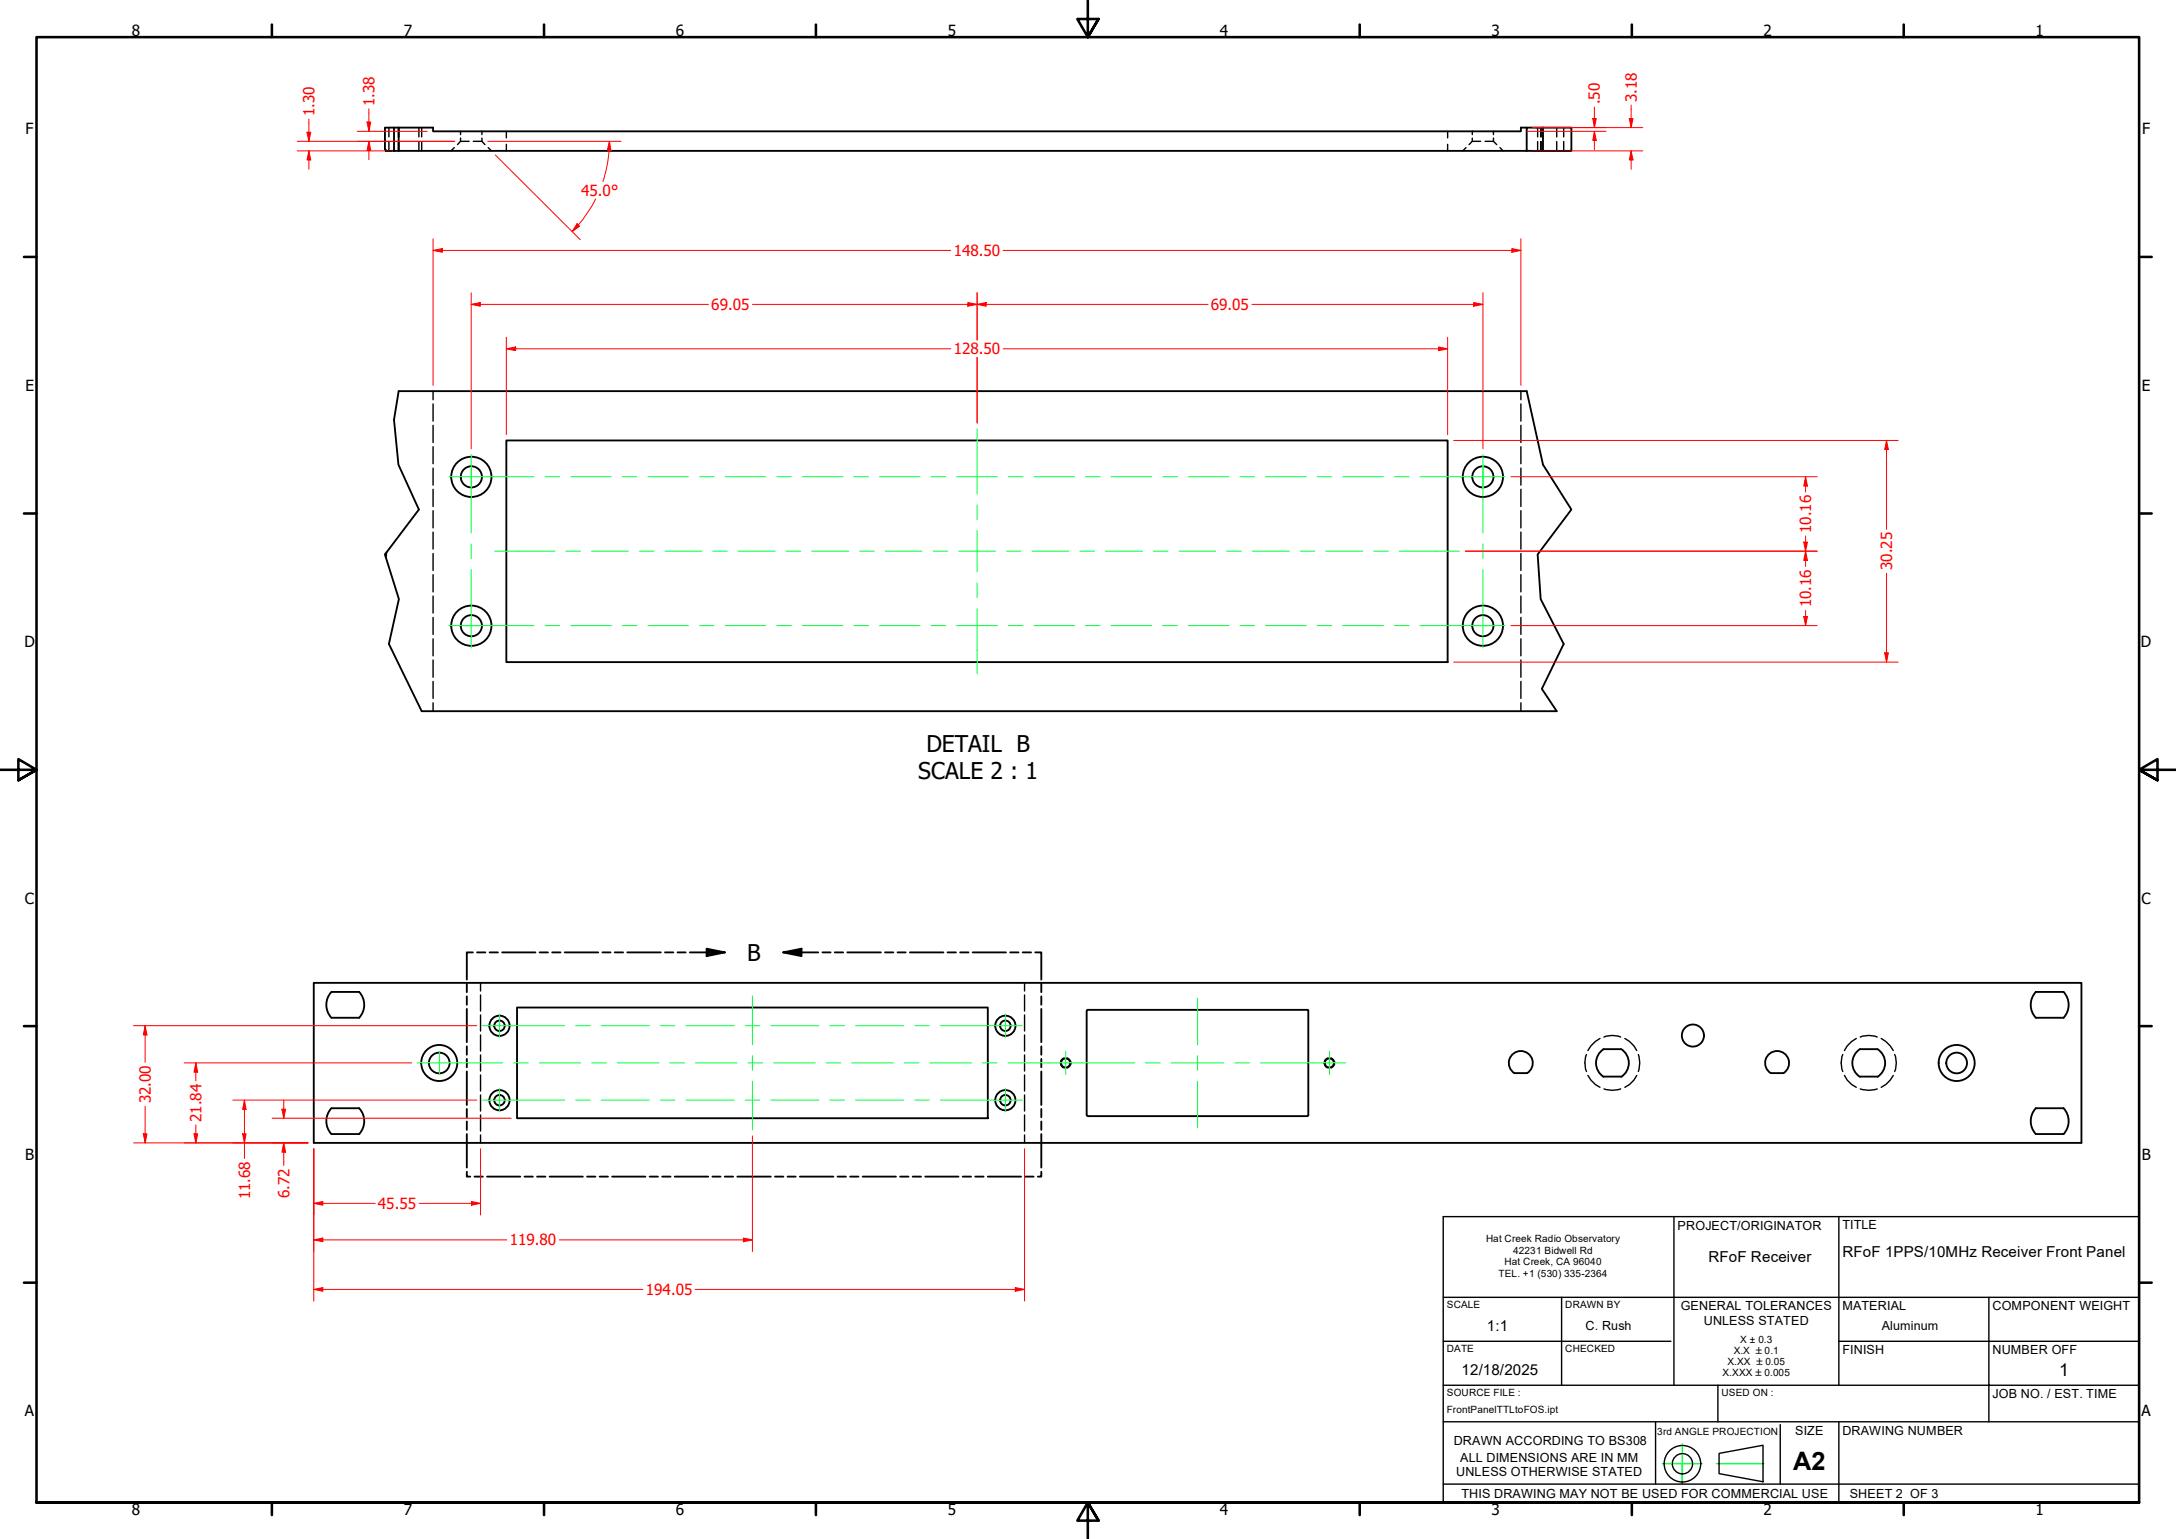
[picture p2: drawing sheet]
<svg xmlns="http://www.w3.org/2000/svg" width="594mm" height="420mm" viewBox="0 0 594 420" stroke-linecap="round" stroke-linejoin="round" font-family="sans-serif">
<!-- layer: Hidden (ANSI) -->
<g fill="none" stroke="#000" stroke-width=".38">
<path d="M106.2 34.8v2.6M106.2 38.7v2.5M108.8 34.8v2.6M108.8 38.7v2.5M108.9 34.8v2.6M108.9 38.7v2.5M114.4 34.8v2.6M114.4 38.7v2.5M115.1 34.8v2.6M115.1 38.7v2.5M125.7 38.6h2.4M125.7 38.6l-.8 .9"/>
<path d="M125.7 35.9v.8M125.7 37.7v.9M129.2 38.6h2.4M131.6 38.6l.8 .9M131.6 35.9v.8M131.6 37.7v.9M138.2 35.9v1.7M138.2 39.4v1.8M395.2 35.9v1.7M395.2 39.4v1.8M402 38.6h2.2M402 38.6l-.9 .9"/>
<path d="M402 35.9v.8M402 37.7v.9M405.4 38.6h2.3M407.7 38.6l.9 .9M407.7 35.9v.8M407.7 37.7v.9M419.8 34.8v2.6M419.8 38.7v2.5M420.6 34.8v2.6M420.6 38.7v2.5M420.9 34.8v2.6M420.9 38.7v2.5"/>
<path d="M425 34.8v2.6M425 38.7v2.5M426.9 34.8v2.6M426.9 38.7v2.5M124 40.3l-.9 .9M133.3 40.3l.9 .9M400.2 40.3l-.8 .9M409.5 40.3l.8 .9M118.2 106.8v2.3M118.2 110.3v4.7M118.2 116.1v4.7M415.2 106.8v2.3"/>
<path d="M415.2 110.3v4.7M415.2 116.1v4.7M118.2 122v4.6M118.2 127.8v4.6M118.2 133.6v4.7M118.2 139.4v4.7M415.2 122v4.6M415.2 127.8v4.6M415.2 133.6v4.7M415.2 139.4v4.7M118.2 145.3v4.6M118.2 151.1v4.6"/>
<path d="M118.2 156.9v4.7M415.2 145.3v4.6M415.2 151.1v4.6M415.2 156.9v4.7M118.2 162.7v4.7M118.2 168.6v4.6M118.2 174.4v4.6M415.2 162.7v4.7M415.2 168.6v4.6M415.2 174.4v4.6M118.2 180.2v4.7M118.2 186v4.7"/>
<path d="M118.2 191.9v2.3M415.2 180.2v4.7M415.2 186v4.7M415.2 191.9v2.3M131.2 268.3v2.3M131.2 271.6v4.4M131.2 277.1v4.4M279.7 268.3v2.3M279.7 271.6v4.4M279.7 277.1v4.4M131.2 282.6v4.3M131.2 288v4.4"/>
<path d="M131.2 293.5v4.4M131.2 298.9v4.4M279.7 282.6v4.3M279.7 288v4.4M279.7 293.5v4.4M279.7 298.9v4.4M433.1 287.9a6.3 6.3 0 0 0 0 4.6M433.5 293.6l.8 1.3 1.2 1.2 1.3 .7M436.8 283.5l-1.3 .8-1.2 1.2-.8 1.3M437.9 283.1a6.1 6.1 0 0 1 4.6 0M437.9 297.3a7 7 0 0 0 4.6 0M443.6 283.5l1.3 .8 1.2 1.2 .7 1.3"/>
<path d="M446.8 293.6l-.7 1.3-1.2 1.2-1.3 .7M447.3 287.9a7.2 7.2 0 0 1 0 4.6M503.1 287.9a6.3 6.3 0 0 0 0 4.6M503.6 293.6l.7 1.3 1.2 1.2 1.3 .7M506.8 283.5l-1.3 .8-1.2 1.2-.7 1.3M507.9 283.1a6.3 6.3 0 0 1 4.6 0M507.9 297.3a7.2 7.2 0 0 0 4.6 0M513.6 283.5l1.3 .8 1.2 1.2 .8 1.3M516.9 293.6l-.8 1.3-1.2 1.2-1.3 .7M517.3 287.9a6.3 6.3 0 0 1 0 4.6M131.2 304.4v4.4M131.2 309.9v2.1"/>
<path d="M279.7 304.4v4.4M279.7 309.9v2.1"/>
</g>
<!-- layer: Hidden Narrow (ANSI) -->
<path d="M290.5 288.8a1.44 1.44 0 0 0-1.1 1.4 1.44 1.44 0 0 0 1.1 1.4M291.4 288.8a1.49 1.49 0 0 1 1.1 1.4 1.49 1.49 0 0 1-1.1 1.4M362.5 288.8a1.44 1.44 0 0 0-1.1 1.4 1.44 1.44 0 0 0 1.1 1.4M363.4 288.8a1.49 1.49 0 0 1 1.1 1.4 1.49 1.49 0 0 1-1.1 1.4" fill="none" stroke="#000" stroke-width=".27"/>
<!-- layer: Visible (ANSI) -->
<g fill="none" stroke="#000" stroke-width=".51">
<path d="M108.8 34.8h9.4v1.1h297v-1.1h1.6M105.3 41.2h.2M108.8 41.2h308M108.8 106.8h308M138.2 120.2h257v60.6h-257zM105.5 150.8l-.2 1.4M115.1 194.2h309.9M85.7 268.3h482.6v43.7h-482.6zM90.5 270.8a5.2 5.2 0 0 0 0 7.1M90.6 270.8h7.4M98 270.8a5.2 5.2 0 0 1 0 7.1h-7.4M141.2 275.1h128.5v30.2h-128.5z"/>
<path d="M296.7 275.9v28.6M296.9 275.7l60.2 .1 .1 28.7M297 275.7l-.3 .2M555.8 270.8h7.6M555.8 270.8a5.2 5.2 0 0 0 0 7.1M563.4 270.8a5.2 5.2 0 0 1 0 7.1h-7.6M413 287.8a3.3 3.3 0 0 1 4.8 .4 3.3 3.3 0 0 1-.9 4.8h-3.4a3.3 3.3 0 0 1-.5-5.2zM437.8 293.9h4.8M437.8 294a4.5 4.5 0 0 1 0-7.6h4.8a4.5 4.5 0 0 1 0 7.6M483.5 293h3.4a3.3 3.3 0 0 0 .7-4.9 3.3 3.3 0 0 0-4.9 0 3.3 3.3 0 0 0 .7 4.9M507.8 294a4.5 4.5 0 0 1 0-7.6h4.8a4.5 4.5 0 0 1 0 7.6M507.8 293.9h4.8"/>
<path d="M90.5 302.5a5.2 5.2 0 0 0 0 7.1M90.6 302.6l7.4-.1a5.2 5.2 0 0 1 0 7.1h-7.4M296.7 304.4l.3 .3M357.2 304.4l-.2 .3h-60.1M555.8 302.6l7.6-.1a5.2 5.2 0 0 1 0 7.1h-7.6M555.8 302.5a5.2 5.2 0 0 0 0 7.1"/>
<circle cx="128.7" cy="130.2" r="2.89"/>
<circle cx="128.7" cy="130.2" r="5.5"/>
<circle cx="404.8" cy="130.2" r="2.89"/>
<circle cx="404.8" cy="130.2" r="5.5"/>
<circle cx="128.7" cy="170.8" r="2.89"/>
<circle cx="128.7" cy="170.8" r="5.5"/>
<circle cx="404.8" cy="170.8" r="2.89"/>
<circle cx="404.8" cy="170.8" r="5.5"/>
<circle cx="119.9" cy="290.2" r="2.83"/>
<circle cx="119.9" cy="290.2" r="4.9"/>
<circle cx="136.4" cy="280" r="1.43"/>
<circle cx="136.4" cy="280" r="2.76"/>
<circle cx="274.5" cy="280" r="1.43"/>
<circle cx="274.5" cy="280" r="2.76"/>
<circle cx="290.9" cy="290.2" r="1.24"/>
<circle cx="362.9" cy="290.2" r="1.24"/>
<circle cx="462.2" cy="282.7" r="3"/>
<circle cx="534.2" cy="290.2" r="2.83"/>
<circle cx="534.2" cy="290.2" r="4.9"/>
<circle cx="136.4" cy="300.4" r="1.43"/>
<circle cx="136.4" cy="300.4" r="2.76"/>
<circle cx="274.5" cy="300.4" r="1.43"/>
<circle cx="274.5" cy="300.4" r="2.76"/>
</g>
<!-- layer: Break Line (ANSI) -->
<path d="M105.1 34.8h2.5v6.4h-2.1l-.4-.5zM107.6 34.8h1.2v6.4h-1.2M421.3 34.8h7.7v6.4h-7.7zM421.3 34.8h-4.5v6.4h4.5M105.1 40.7l.2 .5M108.8 106.8l-1.2 7.8 1.2 12.3 5.6 12.2-9.3 12.3 3.8 12.2-2.7 12.2 8.9 18.4M416.8 106.8l4.5 20.1 7.7 12.2-9.2 12.3 .8 12.2 6.3 12.2-6 12.3 4.1 6.1" fill="none" stroke="#000" stroke-width=".51"/>
<!-- layer: Detail Boundary (ANSI) -->
<g fill="none" stroke="#000" stroke-width=".51">
<path d="M192.9 259l5 1-5 1zM127.4 268.6v2.3M127.4 272v2.3M127.4 275.4v9.1M129.1 260h-1.7v7.4M130.2 260h2.3M133.7 260h2.3M137.1 260h9.1M147.3 260h2.3M150.7 260h2.3M154.2 260h9.1M164.5 260h2.2"/>
<path d="M167.8 260h2.3M171.3 260h9.1M181.5 260h2.3M185 260h2.2M188.3 260h9.6M213.8 260l5-1v2zM213.8 260h9.6M224.5 260h2.3M227.9 260h2.3M231.3 260h9.2M241.6 260h2.3M245 260h2.3"/>
<path d="M248.4 260h9.2M258.7 260h2.3M262.1 260h2.3M265.6 260h9M275.8 260h2.3M279.2 260h2.3M282.6 260h1.7v7.4M284.3 268.6v2.3M284.3 272v2.3M284.3 275.4v9.1M127.4 285.7v2.3M127.4 289.1v2.3"/>
<path d="M127.4 292.5v9.2M284.3 285.7v2.3M284.3 289.1v2.3M284.3 292.5v9.2M127.4 319.9v1.3h1M127.4 302.7v2.3M127.4 306.2v2.3M127.4 309.6v9.1M284.3 319.9v1.3h-1M284.3 302.7v2.3M284.3 306.2v2.3M284.3 309.6v9.1"/>
<path d="M129.5 321.2h2.3M133 321.2h9M143.2 321.2h2.3M146.6 321.2h2.3M150.1 321.2h9M160.3 321.2h2.3M163.7 321.2h2.3M167.1 321.2h9.1M177.4 321.2h2.2M180.8 321.2h2.3M184.2 321.2h9.2M194.5 321.2h2.2"/>
<path d="M197.9 321.2h2.3M201.3 321.2h9.1M211.6 321.2h2.3M215 321.2h2.2M218.4 321.2h9.1M228.7 321.2h2.2M232.1 321.2h2.3M235.5 321.2h9.1M245.7 321.2h2.3M249.2 321.2h2.3M252.6 321.2h9.1M262.8 321.2h2.3"/>
<path d="M266.3 321.2h2.2M269.7 321.2h9.1M279.9 321.2h2.3"/>
</g>
<path d="M213.8 260l5-1v2zM192.9 259l5 1-5 1z" fill="#000"/>
<!-- layer: Border (ANSI) -->
<g fill="none" stroke="#000" stroke-width=".7">
<path d="M74.2 6.7v3.4M148.5 6.7v3.4M222.8 6.7v3.4M297 .2v9.9l-2.9-4.9h5.8l-2.9 4.9 2.9-4.9M371.2 6.7v3.4M445.5 6.7v3.4M519.7 6.7v3.4M6.5 70.1h3.5M584 70.1h3.4M6.5 140.2h3.5M584 140.2h3.4M0 210.2h10l-5-3v5.8l5-2.8-5 2.8"/>
<path d="M594 210.2h-10l5-3v5.8l-5-2.8 5 2.8M6.5 280.1h3.5M584 280.1h3.4M6.5 350.2h3.5M584 350.2h3.4M10 410.2v-400.1h574v400.1h-574h574M74.2 410.2v3.4M148.5 410.2v3.4M222.8 410.2v3.4M299.9 415.1l-2.9-4.9 2.9 4.9h-5.8l2.9-4.9v10M371.2 410.2v3.4M445.5 410.2v3.4"/>
<path d="M519.7 410.2v3.4"/>
</g>
<!-- layer: Sketch Geometry(Design Office) -->
<g fill="none" stroke="#000" stroke-width=".38">
<path d="M394 332.1h190v78.1h-190zM457 332.1v46.1M502 332.1v46.1M394 354.2h190M426.3 354.2v24M543 354.2v24h41M394 366.2h62.2M394 378.2h108M469 378.2v10M502 366.2h82M502 378.2h41v10M394 388.2h190"/>
<path d="M452 388.2v17M459.3 399.6v5.3M469.3 396.8l12-2.2v9.9l-12-2.2zM486 388.9v16.3M502 388.2v22M394 405.2h190"/>
<circle cx="459.3" cy="399.6" r="5"/>
<circle cx="459.3" cy="399.6" r="2.76"/>
</g>
<path d="M453.8 399.6h10.9M459.3 394.2v10.7M468.7 399.6h12.8" fill="none" stroke="#0f0" stroke-width=".38"/>
<!-- layer: Dimension (ANSI) -->
<path d="M118.2 68.4h2.6" fill="none" stroke="#f00" stroke-width=".27"/>
<path d="M118.2 68.4l2.6-.5v1z" fill="#f00"/>
<path d="M118.2 68.4l2.6-.5v1zM412.7 68.4h2.5" fill="none" stroke="#f00" stroke-width=".27"/>
<path d="M412.7 67.9l2.5 .5-2.5 .5z" fill="#f00"/>
<path d="M118.2 65.2v40M120.8 68.4h138.8M273.9 68.4h138.8M412.7 67.9l2.5 .5-2.5 .5zM415.2 65.2v40M138.2 95.2h2.6" fill="none" stroke="#f00" stroke-width=".27"/>
<!-- layer: Center Mark (ANSI) -->
<path d="M128.7 127v6.3M404.9 127v6.3M125.5 170.8h6.3M401.7 170.8h6.4" fill="none" stroke="#00ff40" stroke-width=".27"/>
<!-- layer: Centerline (ANSI) -->
<g fill="none" stroke="#00ff40" stroke-width=".27">
<path d="M266.8 117.1v17.8M122.6 130.2h23.2M128.7 124.1v21.4M148.8 130.2h4M155.8 130.2h11.1M169.9 130.2h4M176.9 130.2h11.1M191 130.2h3.9M198 130.2h11M212.1 130.2h3.9M219.1 130.2h11M233.1 130.2h4"/>
<path d="M240.1 130.2h11.1M254.2 130.2h4M261.2 130.2h11.1M266.8 137.8v4M275.3 130.2h4M282.3 130.2h11.1M296.4 130.2h4M303.3 130.2h11.2M317.4 130.2h4M324.4 130.2h11.1M338.5 130.2h4M345.5 130.2h11.1"/>
<path d="M359.6 130.2h4M366.6 130.2h11.1M380.7 130.2h4M387.7 130.2h23.2M404.9 124.1v21.4M128.7 148.5v4M128.7 155.5v21.4M135.1 150.5h16.4M154.5 150.5h4M161.5 150.5h10M174.6 150.5h3.9M181.5 150.5h10.1"/>
<path d="M194.6 150.5h4M201.5 150.5h10.1M214.6 150.5h4M221.6 150.5h10.1M234.7 150.5h4M241.7 150.5h10M254.8 150.5h3.9M261.7 150.5h10.1M266.8 144.8v11.4M266.8 159.2v4M274.8 150.5h4M281.7 150.5h10.1"/>
<path d="M294.8 150.5h4M301.8 150.5h10.1M314.9 150.5h4M321.9 150.5h10M334.9 150.5h4M341.9 150.5h10.1M355 150.5h4M361.9 150.5h10.1M375 150.5h4M382 150.5h16.4M404.9 148.5v4M404.9 155.5v21.4"/>
<path d="M122.6 170.8h23.2M148.8 170.8h4M155.8 170.8h11.1M169.9 170.8h4M176.9 170.8h11.1M191 170.8h3.9M198 170.8h11M212.1 170.8h3.9M219.1 170.8h11M233.1 170.8h4M240.1 170.8h11.1M254.2 170.8h4"/>
<path d="M261.2 170.8h11.1M266.8 166.2v17.7M275.3 170.8h4M282.3 170.8h11.1M296.4 170.8h4M303.3 170.8h11.2M317.4 170.8h4M324.4 170.8h11.1M338.5 170.8h4M345.5 170.8h11.1M359.6 170.8h4M366.6 170.8h11.1"/>
<path d="M380.7 170.8h4M387.7 170.8h23.2"/>
</g>
<!-- layer: Dimension (ANSI) -->
<path d="M138.2 95.2l2.6-.5v1z" fill="#f00"/>
<path d="M138.2 95.2l2.6-.5v1zM392.7 95.2h2.5" fill="none" stroke="#f00" stroke-width=".27"/>
<path d="M392.7 94.7l2.5 .5-2.5 .5z" fill="#f00"/>
<path d="M138.2 92.1v26.6M140.8 95.2h118.8M264.2 83.1h2.6M273.9 95.2h118.8M392.7 94.7l2.5 .5-2.5 .5zM395.2 92.1v26.6" fill="none" stroke="#f00" stroke-width=".27"/>
<path d="M264.2 82.6l2.6 .5-2.6 .5z" fill="#f00"/>
<path d="M128.7 83.1h2.4M264.2 82.6l2.6 .5-2.6 .5z" fill="none" stroke="#f00" stroke-width=".27"/>
<path d="M128.7 83.1l2.4-.5v1z" fill="#f00"/>
<path d="M128.7 79.9v42.6M266.8 79.9v12.9M128.7 83.1l2.4-.5v1zM131.1 83.1h62.3M205.4 83.1h58.8M266.8 83.1h2.4M266.8 97.6v17.9" fill="none" stroke="#f00" stroke-width=".27"/>
<path d="M266.8 83.1l2.4-.5v1z" fill="#f00"/>
<path d="M266.8 83.1l2.4-.5v1zM402.3 83.1h2.6" fill="none" stroke="#f00" stroke-width=".27"/>
<path d="M402.3 82.6l2.6 .5-2.6 .5z" fill="#f00"/>
<path d="M266.8 79.9v12.9M404.9 79.9v42.6M266.8 97.6v17.9M269.2 83.1h60.6M341.8 83.1h60.5M402.3 82.6l2.6 .5-2.6 .5zM515 120.2v2.5" fill="none" stroke="#f00" stroke-width=".27"/>
<path d="M515 120.2l.6 2.5h-1.1z" fill="#f00"/>
<path d="M515 120.2l.6 2.5h-1.1zM515 178.2v2.6" fill="none" stroke="#f00" stroke-width=".27"/>
<path d="M514.5 178.2h1.1l-.6 2.6z" fill="#f00"/>
<path d="M396.9 120.2h121.3M515 122.7v21.8M515 156.5v21.7M493 168.3v2.5M514.5 178.2h1.1l-.6 2.6zM396.9 180.8h121.3" fill="none" stroke="#f00" stroke-width=".27"/>
<path d="M492.4 168.3h1.1l-.5 2.5z" fill="#f00"/>
<path d="M493 150.5v2.5M492.4 168.3h1.1l-.5 2.5z" fill="none" stroke="#f00" stroke-width=".27"/>
<path d="M493 150.5l.5 2.5h-1.1z" fill="#f00"/>
<path d="M493 130.2v2.5M400 150.5h4.7M404.9 150.5h91.2M493 150.5l.5 2.5h-1.1zM493 153v1.7M412.5 170.8h83.6M493 166.7v1.6" fill="none" stroke="#f00" stroke-width=".27"/>
<path d="M493 130.2l.5 2.5h-1.1z" fill="#f00"/>
<path d="M493 130.2l.5 2.5h-1.1zM493 148v2.5" fill="none" stroke="#f00" stroke-width=".27"/>
<path d="M492.4 148h1.1l-.5 2.5z" fill="#f00"/>
<path d="M445.3 32.4v2.4M412.5 130.2h83.6M493 132.7v1.6M400 150.5h4.7M404.9 150.5h91.2M492.4 148h1.1l-.5 2.5zM493 146.3v1.7" fill="none" stroke="#f00" stroke-width=".27"/>
<path d="M444.8 32.4h1l-.5 2.4z" fill="#f00"/>
<path d="M444.8 32.4h1l-.5 2.4zM445.3 41.2v2.5" fill="none" stroke="#f00" stroke-width=".27"/>
<path d="M445.3 41.2l.5 2.5h-1z" fill="#f00"/>
<path d="M418.4 34.8h30.1M435.3 32.4v2.4M445.3 28.7v3.7M418.4 41.2h30.1M445.3 41.2l.5 2.5h-1zM445.3 43.7v2.5" fill="none" stroke="#f00" stroke-width=".27"/>
<path d="M434.8 32.4h1l-.5 2.4z" fill="#f00"/>
<path d="M434.8 32.4h1l-.5 2.4zM435.3 35.9v2.4" fill="none" stroke="#f00" stroke-width=".27"/>
<path d="M435.3 35.9l.5 2.4h-1z" fill="#f00"/>
<path d="M100.7 33.3v2.6M416.9 35.9h21.6M418.4 34.8h20.1M435.3 35.9l.5 2.4h-1zM435.3 29.3v3.1M435.3 38.3v2.6" fill="none" stroke="#f00" stroke-width=".27"/>
<path d="M100.2 33.3h1l-.5 2.6z" fill="#f00"/>
<path d="M100.2 33.3h1l-.5 2.6zM100.7 38.6v2.5" fill="none" stroke="#f00" stroke-width=".27"/>
<path d="M100.7 38.6l.5 2.5h-1z" fill="#f00"/>
<path d="M84.3 36.1v2.5M97.5 35.9h19.1M97.5 38.6h26.6M100.7 38.6l.5 2.5h-1zM100.7 29.7v3.6M100.7 41.1v2.5" fill="none" stroke="#f00" stroke-width=".27"/>
<path d="M83.8 36.1h1l-.5 2.5z" fill="#f00"/>
<path d="M83.8 36.1h1l-.5 2.5zM84.3 41.2v2.5" fill="none" stroke="#f00" stroke-width=".27"/>
<path d="M84.3 41.2l.5 2.5h-1z" fill="#f00"/>
<path d="M81.2 38.6h42.9M84.3 32.5v3.6M166.4 38.6l-.1 2.5M81.2 41.2h26.1M84.3 41.2l.5 2.5h-1zM84.3 43.7v2.5" fill="none" stroke="#f00" stroke-width=".27"/>
<path d="M166.4 38.6l.4 2.5h-1z" fill="#f00"/>
<path d="M166.4 38.6l.4 2.5h-1zM157.9 61.4l-1.7 1.8" fill="none" stroke="#f00" stroke-width=".27"/>
<path d="M157.5 61.1l.7 .7-2 1.4z" fill="#f00"/>
<path d="M133.2 38.6h36.3M135.3 42.3l23.1 23.1M162.6 54.3a34.8 34.8 0 0 1-4.7 7.1M166.3 41.1a34.8 34.8 0 0 1-1.7 8.5M157.5 61.1l.7 .7-2 1.4zM77.5 312v2.6" fill="none" stroke="#f00" stroke-width=".27"/>
<!-- layer: Center Mark (ANSI) -->
<path d="M136.4 276.8v6.4M274.5 276.8v6.4M120 287v6.3M136.4 297.2v6.3M274.5 297.2v6.3M291 287v6.3M363 287v6.3" fill="none" stroke="#00ff40" stroke-width=".27"/>
<!-- layer: Centerline (ANSI) -->
<g fill="none" stroke="#00ff40" stroke-width=".27">
<path d="M205.4 271.9v13.3M327 272.5v12.7M114 290.2h23.2M131.8 280h22.4M140.3 290.2h3.9M147.3 290.2h11.3M157.2 280h4M161.5 290.2h4M164.1 280h13.2M168.5 290.2h11.4M180.3 280h4M182.9 290.2h4"/>
<path d="M187.3 280h13.2M189.9 290.2h11.3M203.5 280h4M204.2 290.2h4M205.4 288.2v4M205.4 295.2v13.3M210.4 280h13.2M211.2 290.2h11.4M225.6 290.2h4M226.6 280h4M232.5 290.2h11.4M233.6 280h13.1"/>
<path d="M246.9 290.2h4M249.7 280h4M253.9 290.2h11.3M256.7 280h22.4M268.2 290.2h4M275.2 290.2h34.6M312.7 290.2h4M319.7 290.2h14.4M327 288.2v4M327 295.2v12.7M337.1 290.2h4M344.1 290.2h23.2"/>
<path d="M131.8 300.3h22.4M157.2 300.3h4M164.1 300.3h13.2M180.3 300.3h4M187.3 300.3h13.2M203.5 300.3h4M210.4 300.3h13.2M226.6 300.3h4M233.6 300.3h13.1M249.7 300.3h4M256.7 300.3h22.4"/>
</g>
<!-- layer: Dimension (ANSI) -->
<path d="M77.5 312l.5 2.6h-1z" fill="#f00"/>
<path d="M77.5 312l.5 2.6h-1zM77.5 302.8v2.5" fill="none" stroke="#f00" stroke-width=".27"/>
<path d="M77 302.8h1l-.5 2.5z" fill="#f00"/>
<path d="M66.7 309.5v2.5M74.3 312h9.8M74.3 305.3h65.3M77 302.8h1l-.5 2.5zM77.5 300.3v2.5M77.5 314.6v3.6" fill="none" stroke="#f00" stroke-width=".27"/>
<path d="M66.2 309.5h1l-.5 2.5z" fill="#f00"/>
<path d="M66.2 309.5h1l-.5 2.5zM66.7 300.3v2.6" fill="none" stroke="#f00" stroke-width=".27"/>
<path d="M66.7 300.3l.5 2.6h-1z" fill="#f00"/>
<path d="M53.5 309.5v2.5M63.6 312h20.5M63.6 300.3h66.6M66.7 300.3l.5 2.6h-1zM66.7 302.9v6.6M66.7 312v4.3" fill="none" stroke="#f00" stroke-width=".27"/>
<path d="M53 309.5h1l-.5 2.5z" fill="#f00"/>
<path d="M53.5 290.2v2.5M53 309.5h1l-.5 2.5z" fill="none" stroke="#f00" stroke-width=".27"/>
<path d="M53.5 290.2l.5 2.5h-1z" fill="#f00"/>
<path d="M50.3 290.2h62.1M53.5 290.2l.5 2.5h-1zM53.5 292.7v2.4M39.6 309.5v2.5M50.3 312h33.8M53.5 307.1v2.4" fill="none" stroke="#f00" stroke-width=".27"/>
<path d="M39.1 309.5h1l-.5 2.5z" fill="#f00"/>
<path d="M39.6 280v2.6M39.1 309.5h1l-.5 2.5z" fill="none" stroke="#f00" stroke-width=".27"/>
<path d="M39.6 280l.5 2.6h-1z" fill="#f00"/>
<path d="M36.4 280h93.8M39.6 280l.5 2.6h-1zM39.6 282.6v7.4M36.4 312h47.7M39.6 302v7.5M85.7 328.5h2.4" fill="none" stroke="#f00" stroke-width=".27"/>
<path d="M85.7 328.5l2.4-.5v1z" fill="#f00"/>
<path d="M85.7 328.5l2.4-.5v1zM128.7 328.5h2.5" fill="none" stroke="#f00" stroke-width=".27"/>
<path d="M128.7 328l2.5 .5-2.5 .5z" fill="#f00"/>
<path d="M85.7 313.6v18.1M131.2 313.6v18.1M85.7 338.5h2.4M88.1 328.5h14.3M114.4 328.5h14.3M128.7 328l2.5 .5-2.5 .5z" fill="none" stroke="#f00" stroke-width=".27"/>
<path d="M85.7 338.5l2.4-.5v1z" fill="#f00"/>
<path d="M85.7 338.5l2.4-.5v1zM202.9 338.5h2.5" fill="none" stroke="#f00" stroke-width=".27"/>
<path d="M202.9 338l2.5 .5-2.5 .5z" fill="#f00"/>
<path d="M85.7 313.6v28.1M205.4 310.1v31.6M88.1 338.5h50.3M152.7 338.5h50.2M202.9 338l2.5 .5-2.5 .5zM85.7 352h2.4" fill="none" stroke="#f00" stroke-width=".27"/>
<path d="M85.7 352l2.4-.5v1z" fill="#f00"/>
<path d="M85.7 352l2.4-.5v1zM277.2 352h2.5" fill="none" stroke="#f00" stroke-width=".27"/>
<path d="M277.2 351.5l2.5 .5-2.5 .5z" fill="#f00"/>
<path d="M85.7 313.6v41.6M279.7 313.6v41.6M88.1 352h87.4M189.8 352h87.4M277.2 351.5l2.5 .5-2.5 .5z" fill="none" stroke="#f00" stroke-width=".27"/>
<text font-size="6.9" x="489.5" y="401.4">A2</text>
<g font-size="6.3">
<text x="252.9" y="205.3">DETAIL B</text>
<text x="250.7" y="212.8">SCALE 2 : 1</text>
<text x="204" y="262.3">B</text>
</g>
<text font-size="4.8" x="562.2" y="375.6">1</text>
<g font-size="4.2">
<text x="36" y="9.8">8</text>
<text x="110.2" y="9.8">7</text>
<text x="184.5" y="9.8">6</text>
<text x="258.8" y="9.8">5</text>
<text x="333" y="9.8">4</text>
<text x="407.2" y="9.8">3</text>
<text x="481.5" y="9.8">2</text>
<text x="555.8" y="9.8">1</text>
<text x="7" y="36.7">F</text>
<text x="584.8" y="36.7">F</text>
<text x="6.9" y="106.7">E</text>
<text x="584.8" y="106.7">E</text>
<text x="6.7" y="176.7">D</text>
<text x="584.5" y="176.7">D</text>
<text x="6.8" y="246.7">C</text>
<text x="584.6" y="246.7">C</text>
<text x="6.9" y="316.7">B</text>
<text x="584.7" y="316.7">B</text>
<text x="6.8" y="386.7">A</text>
<text x="584.6" y="386.7">A</text>
<text x="36" y="413.6">8</text>
<text x="110.2" y="413.6">7</text>
<text x="184.5" y="413.6">6</text>
<text x="258.8" y="413.6">5</text>
<text x="333" y="413.6">4</text>
<text x="407.2" y="413.6">3</text>
<text x="481.5" y="413.6">2</text>
<text x="555.8" y="413.6">1</text>
</g>
<g font-size="4.2" fill="#f00">
<text x="102.2" y="28.9" transform="rotate(-90 102.2 28.9)">1.38</text>
<text x="436.8" y="28.5" transform="rotate(-90 436.8 28.5)">.50</text>
<text x="446.8" y="27.9" transform="rotate(-90 446.8 27.9)">3.18</text>
<text x="85.9" y="31.7" transform="rotate(-90 85.9 31.7)">1.30</text>
<text x="158.7" y="53.4">45.0°</text>
<text x="260.4" y="69.9">148.50</text>
<text x="194.2" y="84.6">69.05</text>
<text x="330.6" y="84.6">69.05</text>
<text x="260.4" y="96.8">128.50</text>
<text x="494.5" y="145.5" transform="rotate(-90 494.5 145.5)">10.16</text>
<text x="516.6" y="155.7" transform="rotate(-90 516.6 155.7)">30.25</text>
<text x="494.5" y="165.8" transform="rotate(-90 494.5 165.8)">10.16</text>
<text x="41.1" y="301.2" transform="rotate(-90 41.1 301.2)">32.00</text>
<text x="55" y="306.3" transform="rotate(-90 55 306.3)">21.84</text>
<text x="68.3" y="327.4" transform="rotate(-90 68.3 327.4)">11.68</text>
<text x="79" y="327.1" transform="rotate(-90 79 327.1)">6.72</text>
<text x="103.2" y="330.1">45.55</text>
<text x="139.2" y="340">119.80</text>
<text x="176.3" y="353.5">194.05</text>
</g>
<g font-size="4.1">
<text x="466.4" y="344.7">RFoF Receiver</text>
<text x="503" y="343.2">RFoF 1PPS/10MHz Receiver Front Panel</text>
<text x="406" y="363.4">1:1</text>
<text x="399" y="375.4">12/18/2025</text>
</g>
<g font-size="3.4">
<text x="458" y="335.7">PROJECT/ORIGINATOR</text>
<text x="503" y="335.6">TITLE</text>
<text x="458.9" y="357.7">GENERAL TOLERANCES</text>
<text x="503" y="357.7">MATERIAL</text>
<text x="544" y="357.7">COMPONENT WEIGHT</text>
<text x="432.9" y="363.1">C. Rush</text>
<text x="465.1" y="361.6">UNLESS STATED</text>
<text x="513.8" y="363.1">Aluminum</text>
<text x="503" y="369.7">FINISH</text>
<text x="544" y="369.7">NUMBER OFF</text>
<text x="544" y="381.7">JOB NO. / EST. TIME</text>
<text x="396.9" y="394.4">DRAWN ACCORDING TO BS308</text>
<text x="490.1" y="391.7">SIZE</text>
<text x="503" y="391.7">DRAWING NUMBER</text>
<text x="398.7" y="399.1">ALL DIMENSIONS ARE IN MM</text>
<text x="397.6" y="403">UNLESS OTHERWISE STATED</text>
<text x="399" y="408.9">THIS DRAWING MAY NOT BE USED FOR COMMERCIAL USE</text>
<text x="505" y="408.9">SHEET 2 OF 3</text>
</g>
<g font-size="2.7">
<text x="405.7" y="339.1">Hat Creek Radio Observatory</text>
<text x="410.7" y="345.5">Hat Creek, CA 96040</text>
<text x="413.1" y="342.3">42231 Bidwell Rd</text>
<text x="409.1" y="348.6">TEL. +1 (530) 335-2364</text>
<text x="395" y="357.2">SCALE</text>
<text x="427.4" y="357.2">DRAWN BY</text>
<text x="395" y="369.2">DATE</text>
<text x="427.4" y="369.2">CHECKED</text>
<text x="473.3" y="369.7">X.X ±0.1</text>
<text x="475.1" y="366.6">X ± 0.3</text>
<text x="470.3" y="375.6">X.XXX ±0.005</text>
<text x="471.6" y="372.7">X.XX ±0.05</text>
<text x="395" y="381.2">SOURCE FILE :</text>
<text x="470" y="381.2">USED ON :</text>
<text x="395" y="385.7">FrontPanelTTLtoFOS.ipt</text>
<text x="452.4" y="391.6">3rd ANGLE PROJECTION</text>
</g>
</svg>
